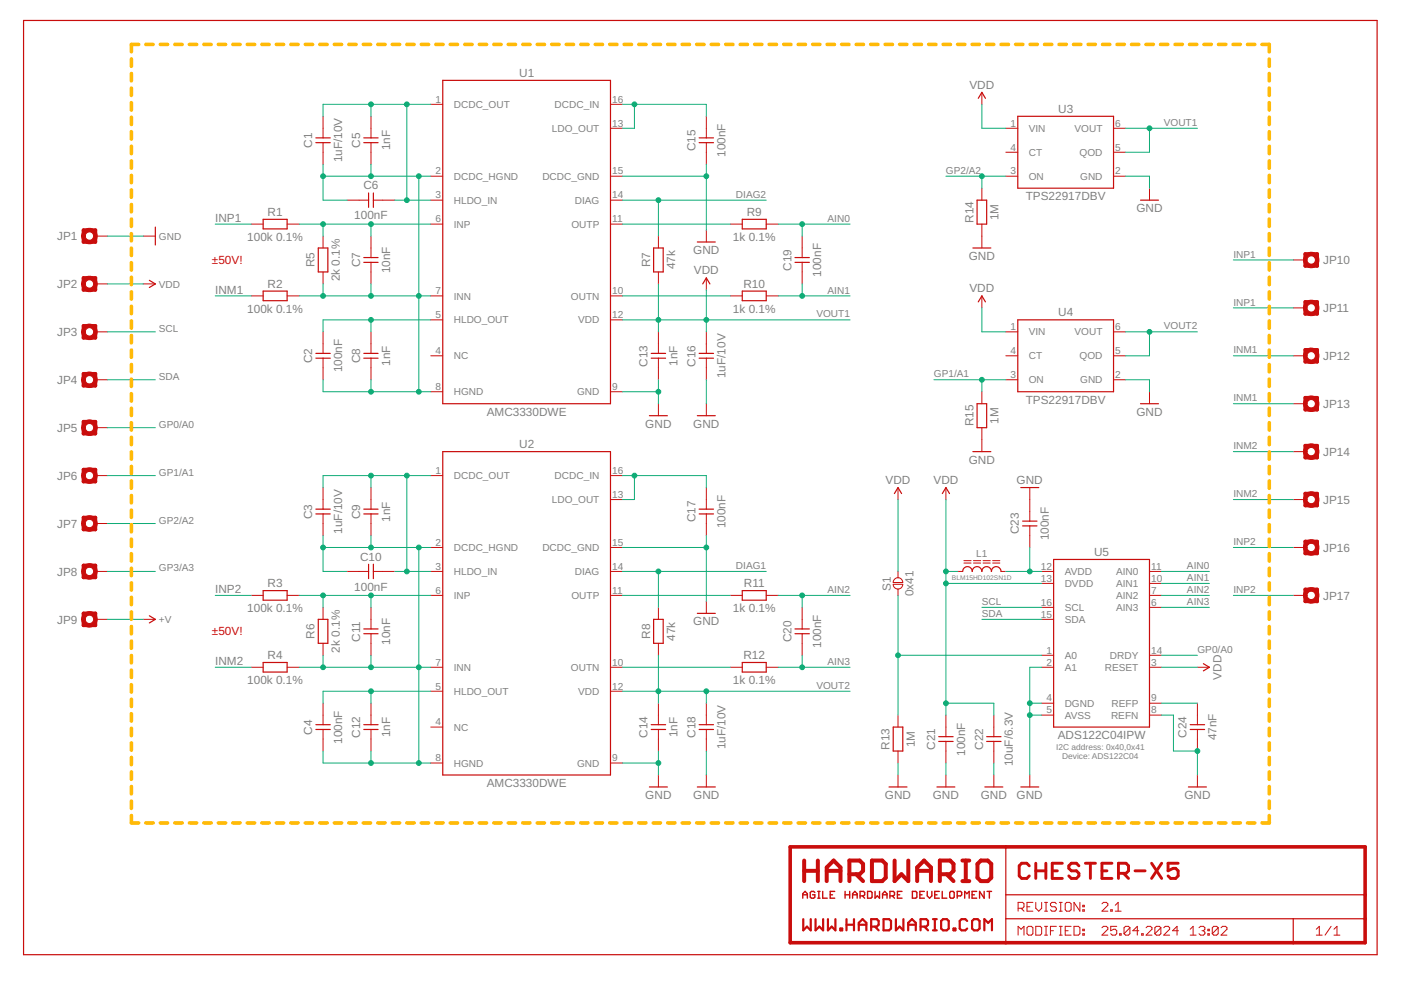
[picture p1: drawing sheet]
<svg xmlns="http://www.w3.org/2000/svg" width="297mm" height="210mm" viewBox="0 0 297 210" stroke-linecap="round" stroke-linejoin="round" font-family="sans-serif">
<g fill="none" stroke="#c90d0c" stroke-width=".61">
<path d="M218.2 183.6l-.5-.6h-1.1l-.5 .6v2.1l.5 .5h1.1l.5-.5M219.6 183v3.2M219.6 184.6h2.1M221.7 183v3.2M223.1 184.6h1.1M225.2 183h-2.1v3.2h2.1M228.7 183.6l-.5-.6h-1.1l-.5 .6v.5l.5 .5h1.1l.5 .6v.5l-.5 .5h-1.1l-.5-.5M230.1 183h2.2M231.2 183v3.2M233.6 184.6h1.1M235.8 183h-2.2v3.2h2.2M237.1 185.2h1.6l.6-.6v-1l-.6-.6h-1.6v3.2"/>
<path d="M238.2 185.2l1.1 1M240.6 184.6h2.2M244.2 183l2.1 3.2M246.3 183l-2.1 3.2M249.8 183h-2.2v1.6l1.1-.5h.6l.5 .5v1.1l-.5 .5h-1.1l-.6-.5"/>
</g>
<g fill="none" stroke="#c90d0c" stroke-width=".21">
<path d="M208.2 19.6v2.5M68.5 24.7v4.5M68.5 30.2v4.6M78.7 24.7v4.5M78.7 30.2v4.6M91.3 37.4h2.6M91.3 22.1h2.6M129.4 37.4h2.6M129.4 27.2h2.6M129.4 22.1h2.6M149.8 24.7v4.5M149.8 30.2v4.6"/>
<path d="M208.2 39.9v2.5M213.3 37.4h2.5M213.3 27.2h2.5M213.3 32.3h2.5M236.1 37.4h2.5M236.1 27.2h2.5M236.1 32.3h2.5M243.7 39.9v2.5M20.2 50.1h2.6M30.4 50.1h2.5M53.3 47.5h2.5M60.9 47.5h2.5"/>
<path d="M68.5 50.1v2.5M68.5 57.7v2.5M73.6 42.4h4.5M78.7 50.1v4.5M78.7 55.6v4.6M79.2 42.4h4.5M91.3 47.5h2.6M91.3 42.4h2.6M129.4 47.5h2.6M129.4 42.4h2.6M139.6 50.1v2.5M139.6 57.7v2.5"/>
<path d="M149.8 48.8v2.5M149.8 58.9v2.6M154.8 47.5h2.6M162.5 47.5h2.5M170.1 50.1v4.5M170.1 55.6v4.6M208.2 47.5v5.1M274.2 55.1h2.5M20.2 60.2h2.6M20.2 70.4h2.6M30.4 60.2h2.5M53.3 62.7h2.5"/>
<path d="M60.9 62.7h2.5M68.5 70.4v4.5M68.5 75.9v4.6M78.7 70.4v4.5M78.7 75.9v4.6M91.3 75.4h2.6M91.3 67.8h2.6M91.3 62.7h2.6M129.4 67.8h2.6M129.4 62.7h2.6M139.6 70.4v4.5M139.6 75.9v4.6"/>
<path d="M149.8 70.4v4.5M149.8 75.9v4.6M154.8 62.7h2.6M162.5 62.7h2.5M208.2 62.7v2.6M213.3 70.4h2.5M213.3 75.4h2.5M236.1 70.4h2.5M236.1 75.4h2.5M274.2 75.4h2.5M274.2 65.3h2.5M20.2 90.7h2.6"/>
<path d="M20.2 80.5h2.6M91.3 83.1h2.6M129.4 83.1h2.6M139.6 85.6v2.5M149.8 85.6v2.5M208.2 83.1v2.5M208.2 90.7v5.1M213.3 80.5h2.5M236.1 80.5h2.5M243.7 83.1v2.5M274.2 95.8h2.5M274.2 85.6h2.5"/>
<path d="M20.2 100.8h2.6M20.2 111h2.6M68.5 103.4v4.5M68.5 109v4.5M78.7 103.4v4.5M78.7 109v4.5M91.3 100.8h2.6M91.3 116.1h2.6M129.4 100.8h2.6M129.4 116.1h2.6M129.4 105.9h2.6M149.8 103.4v4.5"/>
<path d="M149.8 109v4.5M190.4 103.4v2.5M200.6 103.4v2.5M204.4 119.4h1.5M204.4 118.9h1.5M206.4 119.4h1.5M206.4 118.9h1.5M208.4 119.4h1.6M208.4 118.9h1.6M210.5 119.4h1.5M210.5 118.9h1.5M218.3 103.4v7.1"/>
<path d="M218.3 111.5v4.6M274.2 116.1h2.5M274.2 105.9h2.5M20.2 121.2h2.6M20.2 131.3h2.6M30.4 131.3h2.5M53.3 126.2h2.5M60.9 126.2h2.5M68.5 128.8v2.5M68.5 136.4v2.5M73.6 121.2h4.5M78.7 128.8v4.5"/>
<path d="M78.7 134.4v4.5M79.2 121.2h4.5M91.3 121.2h2.6M91.3 126.2h2.6M129.4 121.2h2.6M129.4 126.2h2.6M139.6 128.8v2.5M139.6 136.4v2.5M149.8 127.5v2.5M154.8 126.2h2.6M162.5 126.2h2.5M170.1 128.8v4.5"/>
<path d="M170.1 134.4v4.5M189.4 123.9h2a1.02 1.02 0 0 1-1 1 1.02 1.02 0 0 1-1-1zM189.7 122.8a1.01 1.01 0 0 1 1.1-.2 1.01 1.01 0 0 1 .6 .9h-2zM190.4 121.2v1.3M190.4 124.9v1.3M203.1 121.2h1M212.2 121.2h1.1M220.9 121.2h2.5M220.9 131.3h2.5M220.9 123.7h2.5M220.9 138.9h2.5M220.9 128.8h2.5"/>
<path d="M243.7 121.2h2.6M243.7 126.2h2.6M243.7 123.7h2.6M243.7 138.9h2.6M243.7 128.8h2.6M274.2 126.2h2.5M53.3 141.5h2.5M60.9 141.5h2.5M68.5 149.1v4.5M68.5 154.7v4.5M78.7 149.1v4.5M78.7 154.7v4.5"/>
<path d="M91.3 146.6h2.6M91.3 154.2h2.6M91.3 141.5h2.6M129.4 146.6h2.6M129.4 141.5h2.6M139.6 149.1v4.5M139.6 154.7v4.5M149.8 149.1v4.5M149.8 154.7v4.5M154.8 141.5h2.6M162.5 141.5h2.5M190.4 151.6v2.6"/>
<path d="M190.4 159.2v2.6M200.6 151.6v4.6M200.6 157.2v4.6M210.7 151.6v4.6M210.7 157.2v4.6M220.9 141.5h2.5M220.9 151.6h2.5M220.9 149.1h2.5M243.7 141.5h2.6M243.7 151.6h2.6M243.7 149.1h2.6M253.9 141.5h2.5"/>
<path d="M253.9 149.1v4.5M253.9 154.7v4.5M91.3 161.8h2.6M129.4 161.8h2.6M139.6 164.3v2.6M149.8 164.3v2.6M190.4 164.3v2.6M200.6 164.3v2.6M210.7 164.3v2.6M218.3 164.3v2.6M253.9 164.3v2.6M215.9 192.6h.9l.3-.3v-.7l-.3-.3h-.9v1.9"/>
<path d="M215.9 198.3v-1.9l.6 .6 .6-.6v1.9M216.5 192.6l.6 .6M217.7 196.7l.3-.3h.7l.3 .3v1.3l-.3 .3h-.7l-.3-.3zM217.7 192.3h.7M219 191.3h-1.3v1.9h1.3M219.6 196.4h.9l.4 .3v1.3l-.4 .3h-.9zM219.6 191.3v1.3l.6 .6 .7-.6v-1.3M221.5 198.3h.6M221.5 196.4h.6M221.5 193.2h.6M221.5 191.3h.6M221.8 191.3v1.9"/>
<path d="M221.8 196.4v1.9M222.7 197.3h.7M224 196.4h-1.3v1.9M224 191.6l-.3-.3h-.7l-.3 .3v.3l.3 .4h.7l.3 .3v.3l-.3 .3h-.7l-.3-.3M224.6 198.3h.6M224.6 196.4h.6M224.6 193.2h.6M224.6 191.3h.6M224.9 191.3v1.9M224.9 196.4v1.9M225.8 197.3h.7M225.8 191.6l.3-.3h.7l.3 .3v1.3l-.3 .3h-.7l-.3-.3z"/>
<path d="M227.1 196.4h-1.3v1.9h1.3M227.7 196.4h.9l.4 .3v1.3l-.4 .3h-.9zM229 191.3v1.9l-1.3-1.9v1.9M229.6 198h.3v.3h-.3zM229.6 197h.3v.3h-.3zM229.6 192.9h.3v.3h-.3zM229.6 191.9h.3v.4h-.3zM233.6 196.7l.4-.3h.6l.3 .3v.3l-1.3 1.3h1.3M233.6 191.6l.4-.3h.6l.3 .3v.3l-1.3 1.3h1.3M235.5 192.9h.3v.3h-.3zM236.5 193.2h1.2M236.5 191.9l.6-.6v1.9"/>
<path d="M236.8 196.4h-1.3v.9l.6-.3h.4l.3 .3v.7l-.3 .3h-.7l-.3-.3M237.4 198h.3v.3h-.3zM239.6 196.7v1.3l-.4 .3h-.6l-.3-.3M239.6 196.7l-.4-.3h-.6l-.3 .3v1.3M239.6 196.7l-1.3 1.3M241.4 197.3h-1.2l.9-.9v1.9M242.1 198h.3v.3h-.3zM243 196.7l.3-.3h.6l.3 .3v.3l-1.2 1.3h1.2M246.1 196.7v1.3l-.3 .3h-.6l-.3-.3M246.1 196.7l-.3-.3h-.6l-.3 .3v1.3M246.1 196.7l-1.2 1.3M246.7 196.7l.4-.3h.6l.3 .3v.3l-1.3 1.3h1.3"/>
<path d="M249.9 197.3h-1.3l1-.9v1.9M252.3 198.3h1.3M252.3 197l.7-.6v1.9M254.2 196.7l.3-.3h.7l.3 .3v.3l-.3 .3M254.8 197.3h.4M255.2 197.3l.3 .4v.3l-.3 .3h-.7l-.3-.3M256.1 198h.3v.3h-.3zM256.1 197h.3v.3h-.3zM258.3 196.7v1.3l-.3 .3h-.7l-.3-.3M258.3 196.7l-.3-.3h-.7l-.3 .3v1.3M258.3 196.7l-1.3 1.3M258.9 196.7l.3-.3h.6l.3 .3v.3l-1.2 1.3h1.2"/>
<path d="M279.1 198.3h1.2M279.1 197l.6-.6v1.9M282.2 196.4l-1.3 1.9M282.8 198.3h1.3M282.8 197l.7-.6v1.9"/>
</g>
<g fill="none" stroke="#c90d0c" stroke-width=".76">
<path d="M17.7 58.9h2.5v2.6h-2.5zM17.7 48.8h2.5v2.5h-2.5zM276.7 53.8h2.6v2.6h-2.6zM17.7 69.1h2.5v2.5h-2.5zM17.7 79.2h2.5v2.6h-2.5zM276.7 64h2.6v2.5h-2.6zM276.7 74.2h2.6v2.5h-2.6zM17.7 89.4h2.5v2.5h-2.5zM17.7 99.6h2.5v2.5h-2.5zM276.7 84.3h2.6v2.6h-2.6zM276.7 94.5h2.6v2.5h-2.6zM17.7 109.7h2.5v2.6h-2.5z"/>
<path d="M17.7 119.9h2.5v2.5h-2.5zM276.7 104.6h2.6v2.6h-2.6zM276.7 114.8h2.6v2.5h-2.6zM17.7 130h2.5v2.6h-2.5zM276.7 125h2.6v2.5h-2.6zM167.5 179.6h121.9v20.3h-121.9z"/>
</g>
<g fill="none" stroke="#c90d0c" stroke-width=".25">
<path d="M5 4.3h287v198.1h-287zM93.9 17h35.5v68.6h-35.5zM67 30.2h3M67 29.2h3M77.1 30.2h3.1M77.1 29.2h3.1M148.2 30.2h3.1M148.2 29.2h3.1M207.4 20.8l.8-1.2 .7 1.2M215.8 24.7h20.3v15.2h-20.3zM31.7 59.4l1.2 .8-1.2 .8M32.9 48.2v3.7"/>
<path d="M55.8 46.5h5.1v2h-5.1zM67.5 52.6h2v5.1h-2zM77.1 55.6h3.1M77.1 54.6h3.1M78.1 40.9v3.1M79.2 40.9v3.1M138.6 52.6h2v5.1h-2zM147.8 51.3h3.9M157.4 46.5h5.1v2h-5.1zM168.6 55.6h3M168.6 54.6h3M206.3 52.6h3.8"/>
<path d="M207.2 42.4h2v5.1h-2zM241.8 42.4h3.8M55.8 61.7h5.1v2.1h-5.1zM67 75.9h3M67 74.9h3M77.1 75.9h3.1M77.1 74.9h3.1M138.1 75.9h3M138.1 74.9h3M148.2 75.9h3.1M148.2 74.9h3.1M149 60.2l.8-1.3 .7 1.3"/>
<path d="M157.4 61.7h5.1v2.1h-5.1zM207.4 64l.8-1.3 .7 1.3M215.8 67.8h20.3v15.3h-20.3zM93.9 95.8h35.5v68.5h-35.5zM137.7 88.1h3.8M147.8 88.1h3.9M206.3 95.8h3.8M207.2 85.6h2v5.1h-2zM241.8 85.6h3.8M67 109h3M67 107.9h3M77.1 109h3.1"/>
<path d="M77.1 107.9h3.1M78.1 119.6v3.1M79.2 119.6v3.1M148.2 109h3.1M148.2 107.9h3.1M189.6 104.6l.8-1.2 .8 1.2M199.8 104.6l.8-1.2 .7 1.2M216.4 103.4h3.8M216.8 111.5h3.1M216.8 110.5h3.1M223.4 118.6h20.3v35.6h-20.3zM31.7 130.6l1.2 .7-1.2 .8"/>
<path d="M55.8 125.2h5.1v2.1h-5.1zM67.5 131.3h2v5.1h-2zM77.1 134.4h3.1M77.1 133.3h3.1M138.6 131.3h2v5.1h-2zM147.8 130h3.9M157.4 125.2h5.1v2.1h-5.1zM168.6 134.4h3M168.6 133.3h3M204.1 121.2a1.02 1.02 0 0 1 1-1.1 1.02 1.02 0 0 1 1 1.1 1.02 1.02 0 0 1 1.1-1.1 1.02 1.02 0 0 1 1 1.1 1.02 1.02 0 0 1 1-1.1 1.02 1.02 0 0 1 1 1.1 1.02 1.02 0 0 1 1-1.1 1.02 1.02 0 0 1 1 1.1M55.8 140.5h5.1v2h-5.1zM67 154.7h3"/>
<path d="M67 153.6h3M77.1 154.7h3.1M77.1 153.6h3.1M138.1 154.7h3M138.1 153.6h3M148.2 154.7h3.1M148.2 153.6h3.1M157.4 140.5h5.1v2h-5.1zM189.4 154.2h2v5h-2zM199 157.2h3.1M199 156.2h3.1M209.2 157.2h3"/>
<path d="M209.2 156.2h3M252.3 154.7h3.1M252.3 153.6h3.1M255.1 140.7l1.3 .8-1.3 .7M137.7 166.9h3.8M147.8 166.9h3.9M188.5 166.9h3.8M198.6 166.9h3.9M208.8 166.9h3.8M213.3 179.6v20.3M216.4 166.9h3.8M252 166.9h3.8"/>
<path d="M213.3 189.7h76.1M213.3 194.8h76.1M274.2 194.8v5.1"/>
</g>
<g fill="none" stroke="#c90d0c" stroke-width=".85">
<path d="M170.5 182.5v4.3M170.5 184.6h2.9M173.4 182.5v4.3M175.3 184.6h2.9M175.3 186.8v-2.9l1.4-1.4 1.5 1.4v2.9M180.1 185.4h2.2l.7-.8v-1.4l-.7-.7h-2.2v4.3M181.5 185.4l1.5 1.4M184.9 182.5h2.1l.8 .7v2.9l-.8 .7h-2.1zM189.7 182.5v4.3l1.4-1.4 1.5 1.4v-4.3M194.5 184.6h2.9M194.5 186.8v-2.9l1.4-1.4 1.5 1.4v2.9M199.3 185.4h2.1l.8-.8v-1.4l-.8-.7h-2.1v4.3"/>
<path d="M200.7 185.4l1.5 1.4M204 182.5h1.5M204 186.8h1.5M204.8 182.5v4.3M208 182.5h1.4l.8 .7v2.9l-.8 .7h-1.4l-.8-.7v-2.9z"/>
</g>
<g fill="none" stroke="#c90d0c" stroke-width=".3">
<path d="M170.2 190.4v-.9l.5-.5 .5 .5v.9M170.2 189.7h1M172.8 189.2l-.3-.2h-.5l-.2 .2v1l.2 .2h.5l.3-.2v-.5h-.5M173.4 189h.5M173.4 190.4h.5M173.6 189v1.4M174.4 189v1.4h1M176 189.7h.5M177 189h-1v1.4h1M179.2 189.7h.9M179.2 189v1.4M180.1 189v1.4"/>
<path d="M180.8 189.7h.9M180.8 190.4v-.9l.5-.5 .4 .5v.9M182.4 189.9h.7l.2-.2v-.5l-.2-.2h-.7v1.4M182.8 189.9l.5 .5M183.9 189h.8l.2 .2v1l-.2 .2h-.8zM185.5 189v1.4l.5-.5 .5 .5v-1.4M187.1 189.7h1M187.1 190.4v-.9l.5-.5 .5 .5v.9M188.7 189.9h.7l.3-.2v-.5l-.3-.2h-.7v1.4M189.2 189.9l.5 .5M190.3 189.7h.5M191.2 189h-.9v1.4h.9"/>
<path d="M193.4 189h.8l.2 .2v1l-.2 .2h-.8zM195 189.7h.5M196 189h-1v1.4h1M196.6 189v.9l.5 .5 .5-.5v-.9M198.2 189.7h.5M199.2 189h-1v1.4h1M199.8 189v1.4h.9M201.6 189h.5l.2 .2v1l-.2 .2h-.5l-.2-.2v-1zM202.9 189.9h.8l.2-.2v-.5l-.2-.2h-.8v1.4M204.5 190.4v-1.4l.5 .5 .5-.5v1.4M206.1 189.7h.5M207.1 189h-1v1.4h1"/>
<path d="M208.7 189v1.4l-1-1.4v1.4M209.3 189h.9M209.8 189v1.4"/>
</g>
<g fill="none" stroke="#c90d0c" stroke-width=".47">
<path d="M170.3 194.9v2.4l.8-.8 .8 .8v-2.4M172.9 194.9v2.4l.8-.8 .8 .8v-2.4M175.5 194.9v2.4l.8-.8 .8 .8v-2.4M178.2 196.9h.4v.4h-.4zM179.5 194.9v2.4M179.5 196.1h1.6M181.1 194.9v2.4M182.1 196.1h1.6M182.1 197.3v-1.6l.8-.8 .8 .8v1.6M184.7 196.5h1.2l.4-.4v-.8l-.4-.4h-1.2v2.4M185.5 196.5l.8 .8M187.3 194.9h1.2l.4 .4v1.6l-.4 .4h-1.2z"/>
<path d="M189.9 194.9v2.4l.8-.8 .8 .8v-2.4M192.6 196.1h1.6M192.6 197.3v-1.6l.8-.8 .8 .8v1.6M195.2 196.5h1.2l.4-.4v-.8l-.4-.4h-1.2v2.4M196 196.5l.8 .8M197.8 197.3h.8M197.8 194.9h.8M198.2 194.9v2.4M199.5 195.3l.4-.4h.8l.4 .4v1.6l-.4 .4h-.8l-.4-.4zM202.2 196.9h.4v.4h-.4zM205.1 195.3l-.4-.4h-.8l-.4 .4v1.6l.4 .4h.8l.4-.4M206.1 195.3l.4-.4h.8l.4 .4v1.6l-.4 .4h-.8l-.4-.4z"/>
<path d="M208.7 197.3v-2.4l.8 .8 .8-.8v2.4"/>
</g>
<g fill="#c90d0c" stroke="#c90d0c" stroke-width=".21">
<path d="M17.8 59.1a1.65 1.65 0 0 1 2.6 .2 1.65 1.65 0 0 1-1 2.5 1.65 1.65 0 0 1-2.1-1.6h.8a.9 .9 0 0 1 1.3-.8 .9 .9 0 0 1 .1 1.5 .9 .9 0 0 1-1.4-.5v-.2h-.8l.1-.4z" fill-rule="evenodd"/>
<path d="M17.8 89.6a1.65 1.65 0 0 1 2.6 .2 1.65 1.65 0 0 1-1 2.5 1.65 1.65 0 0 1-2.1-1.6h.8a.9 .9 0 0 1 1.3-.8 .9 .9 0 0 1 .1 1.5 .9 .9 0 0 1-1.4-.5v-.2h-.8l.1-.4z" fill-rule="evenodd"/>
<path d="M17.8 99.7a1.65 1.65 0 0 1 2.6 .3 1.65 1.65 0 0 1-1 2.4 1.65 1.65 0 0 1-2.1-1.6h.8a.89 .89 0 0 1 1.3-.7 .89 .89 0 0 1 .1 1.5 .89 .89 0 0 1-1.4-.6v-.2h-.8l.1-.4z" fill-rule="evenodd"/>
<path d="M17.8 109.9a1.65 1.65 0 0 1 2.6 .2 1.65 1.65 0 0 1-1 2.5 1.65 1.65 0 0 1-2.1-1.6h.8a.89 .89 0 0 1 1.3-.8 .89 .89 0 0 1 .1 1.5 .89 .89 0 0 1-1.4-.5v-.2h-.8l.1-.4z" fill-rule="evenodd"/>
<path d="M17.8 120a1.65 1.65 0 0 1 2.6 .3 1.65 1.65 0 0 1-1 2.4 1.65 1.65 0 0 1-2.1-1.5h.8a.89 .89 0 0 1 1.3-.8 .89 .89 0 0 1 .1 1.5 .89 .89 0 0 1-1.4-.5v-.2h-.8l.1-.5z" fill-rule="evenodd"/>
<path d="M17.8 48.9a1.65 1.65 0 0 1 2.6 .3 1.65 1.65 0 0 1-1 2.4 1.65 1.65 0 0 1-2.1-1.5h.8a.89 .89 0 0 1 1.3-.8 .89 .89 0 0 1 .1 1.5 .89 .89 0 0 1-1.4-.5v-.2h-.8l.1-.5z" fill-rule="evenodd"/>
<path d="M17.8 79.4a1.65 1.65 0 0 1 2.6 .3 1.65 1.65 0 0 1-1 2.4 1.65 1.65 0 0 1-2.1-1.6h.8a.9 .9 0 0 1 1.3-.7 .9 .9 0 0 1 .1 1.5 .9 .9 0 0 1-1.4-.5v-.3h-.8l.1-.4z" fill-rule="evenodd"/>
<path d="M17.8 69.2a1.65 1.65 0 0 1 2.6 .3 1.65 1.65 0 0 1-1 2.4 1.65 1.65 0 0 1-2.1-1.5h.8a.9 .9 0 0 1 1.3-.8 .9 .9 0 0 1 .1 1.5 .9 .9 0 0 1-1.4-.5v-.2h-.8l.1-.4z" fill-rule="evenodd"/>
<path d="M276.8 125.1a1.66 1.66 0 0 1 2.6 .3 1.66 1.66 0 0 1-.9 2.4 1.66 1.66 0 0 1-2.1-1.6h.7a.89 .89 0 0 1 1.3-.7 .89 .89 0 0 1 .2 1.5 .89 .89 0 0 1-1.5-.6v-.2h-.7z" fill-rule="evenodd"/>
<path d="M276.8 114.9a1.66 1.66 0 0 1 2.6 .3 1.66 1.66 0 0 1-.9 2.5 1.66 1.66 0 0 1-2.1-1.6h.7a.89 .89 0 0 1 1.3-.8 .89 .89 0 0 1 .2 1.5 .89 .89 0 0 1-1.5-.5v-.2h-.7z" fill-rule="evenodd"/>
<path d="M276.8 104.8a1.66 1.66 0 0 1 2.6 .3 1.66 1.66 0 0 1-.9 2.4 1.66 1.66 0 0 1-2.1-1.6h.7a.89 .89 0 0 1 1.3-.8 .89 .89 0 0 1 .2 1.5 .89 .89 0 0 1-1.5-.5v-.2h-.7z" fill-rule="evenodd"/>
<path d="M276.8 94.6a1.66 1.66 0 0 1 2.6 .3 1.66 1.66 0 0 1-.9 2.5 1.66 1.66 0 0 1-2.1-1.6h.7a.89 .89 0 0 1 1.3-.8 .89 .89 0 0 1 .2 1.5 .89 .89 0 0 1-1.5-.5v-.2h-.7z" fill-rule="evenodd"/>
<path d="M276.8 84.5a1.66 1.66 0 0 1 2.6 .2 1.66 1.66 0 0 1-.9 2.5 1.66 1.66 0 0 1-2.1-1.6h.7a.9 .9 0 0 1 1.3-.8 .9 .9 0 0 1 .2 1.5 .9 .9 0 0 1-1.5-.5v-.2h-.7z" fill-rule="evenodd"/>
<path d="M276.8 74.3a1.66 1.66 0 0 1 2.6 .3 1.66 1.66 0 0 1-.9 2.4 1.66 1.66 0 0 1-2.1-1.6h.7a.9 .9 0 0 1 1.3-.7 .9 .9 0 0 1 .2 1.5 .9 .9 0 0 1-1.5-.5v-.3h-.7z" fill-rule="evenodd"/>
<path d="M276.8 64.2a1.66 1.66 0 0 1 2.6 .2 1.66 1.66 0 0 1-.9 2.5 1.66 1.66 0 0 1-2.1-1.6h.7a.9 .9 0 0 1 1.3-.8 .9 .9 0 0 1 .2 1.5 .9 .9 0 0 1-1.5-.5v-.2h-.7z" fill-rule="evenodd"/>
<path d="M276.8 54a1.66 1.66 0 0 1 2.6 .3 1.66 1.66 0 0 1-.9 2.4 1.66 1.66 0 0 1-2.1-1.6h.7a.9 .9 0 0 1 1.3-.7 .9 .9 0 0 1 .2 1.5 .9 .9 0 0 1-1.5-.5v-.3h-.7z" fill-rule="evenodd"/>
<path d="M17.8 130.2a1.65 1.65 0 0 1 2.6 .2 1.65 1.65 0 0 1-1 2.5 1.65 1.65 0 0 1-2.1-1.6h.8a.89 .89 0 0 1 1.3-.8 .89 .89 0 0 1 .1 1.5 .89 .89 0 0 1-1.4-.5v-.2h-.8l.1-.4z" fill-rule="evenodd"/>
</g>
<g fill="none" stroke="#0dab76" stroke-width=".21">
<path d="M68.5 37.4h22.8M68.5 34.8v7.6h5.1M78.7 22.1v2.6M78.7 34.8v2.6M86.3 22.1v20.3M88.8 37.4v45.7M91.3 22.1h-22.8v2.6M132 22.1h17.8v2.6M132 37.4h17.8M134.5 22.1v5.1h-2.5M149.8 34.8v14M200.6 37.4h12.7"/>
<path d="M208.2 22.1v5.1h5.1M208.2 37.4v2.5M238.6 37.4h5.1v2.5M238.6 27.2h15.3M243.7 27.2v5.1h-5.1M22.8 50.1h7.6M45.6 47.5h7.7M63.4 47.5h27.9M68.5 47.5v2.6M78.7 47.5v2.6M83.7 42.4h7.6M132 47.5h22.8"/>
<path d="M132 42.4h30.5M139.6 42.4v7.7M165 47.5h15.2M170.1 47.5v2.6M261.5 55.1h12.7M22.8 60.2h7.6M22.8 70.4h10.1M45.6 62.7h7.7M63.4 62.7h27.9M68.5 60.2v2.5M78.7 60.2v2.5M78.7 67.8v2.6"/>
<path d="M91.3 67.8h-22.8v2.6M132 62.7h22.8M132 67.8h48.2M139.6 60.2v10.2M149.8 61.5v8.9M165 62.7h15.2M170.1 60.2v2.5M208.2 65.3v5.1h5.1M238.6 70.4h15.3M243.7 70.4v5h-5.1M261.5 65.3h12.7M261.5 75.4h12.7"/>
<path d="M22.8 80.5h10.1M22.8 90.7h10.1M68.5 80.5v2.6h22.8M78.7 80.5v2.6M132 83.1h7.6M139.6 80.5v5.1M149.8 80.5v5.1M198 80.5h15.3M208.2 80.5v2.6M238.6 80.5h5.1v2.6M261.5 95.8h12.7M261.5 85.6h12.7"/>
<path d="M22.8 100.8h10.1M22.8 111h10.1M68.5 116.1h22.8M68.5 113.5v7.7h5.1M78.7 100.8v2.6M78.7 113.5v2.6M86.3 100.8v20.4M88.8 116.1v45.7M91.3 100.8h-22.8v2.6M132 100.8h17.8v2.6M132 116.1h17.8M134.5 100.8v5.1h-2.5"/>
<path d="M149.8 113.5v14M190.4 105.9v15.3M200.6 105.9v45.7M218.3 116.1v5.1M261.5 116.1h12.7M261.5 105.9h12.7M22.8 121.2h10.1M22.8 131.3h7.6M45.6 126.2h7.7M63.4 126.2h27.9M68.5 126.2v2.6M68.5 138.9v2.6"/>
<path d="M78.7 126.2v2.6M78.7 138.9v2.6M83.7 121.2h7.6M132 121.2h30.5M132 126.2h22.8M139.6 121.2v7.6M139.6 138.9v10.2M165 126.2h15.2M170.1 126.2v2.6M170.1 138.9v2.6M190.4 126.2v25.4M190.4 138.9h30.5"/>
<path d="M200.6 123.7h20.3M200.6 121.2h2.5M208.2 131.3h12.7M208.2 128.8h12.7M213.3 121.2h7.6M246.3 123.7h10.1M246.3 121.2h10.1M246.3 128.8h10.1M246.3 138.9h7.6M246.3 126.2h10.1M261.5 126.2h12.7M45.6 141.5h7.7"/>
<path d="M63.4 141.5h27.9M68.5 159.2v2.6h22.8M78.7 146.6v2.5M78.7 159.2v2.6M91.3 146.6h-22.8v2.5M132 141.5h22.8M132 146.6h48.2M139.6 159.2v5.1M149.8 146.6v2.5M149.8 159.2v5.1M165 141.5h15.2M200.6 149.1h10.1v2.5"/>
<path d="M218.3 149.1h2.6M218.3 151.6h2.6M220.9 141.5h-2.6v22.8M246.3 149.1h7.6M246.3 151.6h2.5v7.6h5.1v5.1M246.3 141.5h7.6M132 161.8h7.6M190.4 161.8v2.5M200.6 161.8v2.5M210.7 161.8v2.5"/>
</g>
<g fill="#0dab76" stroke="#0dab76" stroke-width=".21">
<circle cx="139.6" cy="161.8" r=".51"/>
<circle cx="149.8" cy="116.1" r=".51"/>
<circle cx="218.3" cy="151.6" r=".51"/>
<circle cx="218.3" cy="149.1" r=".51"/>
<circle cx="253.9" cy="159.2" r=".51"/>
<circle cx="139.6" cy="83.1" r=".51"/>
<circle cx="149.8" cy="37.4" r=".51"/>
<circle cx="200.6" cy="121.2" r=".51"/>
<circle cx="200.6" cy="123.7" r=".51"/>
<circle cx="200.6" cy="149.1" r=".51"/>
<circle cx="208.2" cy="80.5" r=".51"/>
<circle cx="208.2" cy="37.4" r=".51"/>
<circle cx="134.5" cy="100.8" r=".51"/>
<circle cx="139.6" cy="121.2" r=".51"/>
<circle cx="78.7" cy="161.8" r=".51"/>
<circle cx="78.7" cy="141.5" r=".51"/>
<circle cx="68.5" cy="141.5" r=".51"/>
<circle cx="88.8" cy="161.8" r=".51"/>
<circle cx="88.8" cy="141.5" r=".51"/>
<circle cx="78.7" cy="116.1" r=".51"/>
<circle cx="68.5" cy="116.1" r=".51"/>
<circle cx="88.8" cy="116.1" r=".51"/>
<circle cx="78.7" cy="146.6" r=".51"/>
<circle cx="78.7" cy="126.2" r=".51"/>
<circle cx="68.5" cy="126.2" r=".51"/>
<circle cx="78.7" cy="100.8" r=".51"/>
<circle cx="86.3" cy="100.8" r=".51"/>
<circle cx="86.3" cy="121.2" r=".51"/>
<circle cx="218.3" cy="121.2" r=".51"/>
<circle cx="170.1" cy="47.5" r=".51"/>
<circle cx="170.1" cy="62.7" r=".51"/>
<circle cx="134.5" cy="22.1" r=".51"/>
<circle cx="78.7" cy="83.1" r=".51"/>
<circle cx="78.7" cy="62.7" r=".51"/>
<circle cx="68.5" cy="62.7" r=".51"/>
<circle cx="88.8" cy="83.1" r=".51"/>
<circle cx="88.8" cy="62.7" r=".51"/>
<circle cx="78.7" cy="37.4" r=".51"/>
<circle cx="68.5" cy="37.4" r=".51"/>
<circle cx="88.8" cy="37.4" r=".51"/>
<circle cx="78.7" cy="67.8" r=".51"/>
<circle cx="78.7" cy="47.5" r=".51"/>
<circle cx="68.5" cy="47.5" r=".51"/>
<circle cx="78.7" cy="22.1" r=".51"/>
<circle cx="86.3" cy="22.1" r=".51"/>
<circle cx="86.3" cy="42.4" r=".51"/>
<circle cx="139.6" cy="42.4" r=".51"/>
<circle cx="170.1" cy="126.2" r=".51"/>
<circle cx="170.1" cy="141.5" r=".51"/>
<circle cx="190.4" cy="138.9" r=".51"/>
<circle cx="243.7" cy="70.4" r=".51"/>
<circle cx="139.6" cy="146.6" r=".51"/>
<circle cx="149.8" cy="146.6" r=".51"/>
<circle cx="243.7" cy="27.2" r=".51"/>
<circle cx="139.6" cy="67.8" r=".51"/>
<circle cx="149.8" cy="67.8" r=".51"/>
</g>
<g fill="none" stroke="#ffba08" stroke-width=".76">
<path d="M27.9 12.5v1.6M27.9 15.6v1.5M27.9 18.7v1.5M29.4 9.4h-1.5v1.6M30.9 9.4h1.6M34 9.4h1.5M37.1 9.4h1.5M40.2 9.4h1.5M43.2 9.4h1.6M46.3 9.4h1.5M49.4 9.4h1.5M52.4 9.4h1.6"/>
<path d="M55.5 9.4h1.6M58.6 9.4h1.5M61.7 9.4h1.5M64.7 9.4h1.6M67.8 9.4h1.6M70.9 9.4h1.5M74 9.4h1.5M77 9.4h1.6M80.1 9.4h1.5M83.2 9.4h1.5M86.3 9.4h1.5M89.3 9.4h1.6"/>
<path d="M92.4 9.4h1.5M95.5 9.4h1.5M98.5 9.4h1.6M101.6 9.4h1.6M104.7 9.4h1.5M107.8 9.4h1.5M110.8 9.4h1.6M113.9 9.4h1.5M117 9.4h1.5M120.1 9.4h1.5M123.1 9.4h1.6M126.2 9.4h1.5"/>
<path d="M129.3 9.4h1.5M132.3 9.4h1.6M135.4 9.4h1.6M138.5 9.4h1.5M141.6 9.4h1.5M144.6 9.4h1.6M147.7 9.4h1.6M150.8 9.4h1.5M153.9 9.4h1.5M156.9 9.4h1.6M160 9.4h1.5M163.1 9.4h1.5"/>
<path d="M166.2 9.4h1.5M169.2 9.4h1.6M172.3 9.4h1.5M175.4 9.4h1.5M178.4 9.4h1.6M181.5 9.4h1.6M184.6 9.4h1.5M187.7 9.4h1.5M190.7 9.4h1.6M193.8 9.4h1.6M196.9 9.4h1.5M200 9.4h1.5"/>
<path d="M203 9.4h1.6M206.1 9.4h1.5M209.2 9.4h1.5M212.2 9.4h1.6M215.3 9.4h1.6M218.4 9.4h1.5M221.5 9.4h1.5M224.5 9.4h1.6M227.6 9.4h1.6M230.7 9.4h1.5M233.8 9.4h1.5M236.8 9.4h1.6"/>
<path d="M239.9 9.4h1.5M243 9.4h1.5M246.1 9.4h1.5M249.1 9.4h1.6M252.2 9.4h1.5M255.3 9.4h1.5M258.3 9.4h1.6M261.4 9.4h1.6M264.5 9.4h1.5M267.6 9.4h1.5v1.6M269.1 12.5v1.6M269.1 15.6v1.5"/>
<path d="M269.1 18.7v1.5M27.9 21.8v1.5M27.9 24.8v1.6M27.9 27.9v1.6M27.9 31v1.6M27.9 34.1v1.6M27.9 37.2v1.5M269.1 21.8v1.5M269.1 24.8v1.6M269.1 27.9v1.6M269.1 31v1.6M269.1 34.1v1.6"/>
<path d="M269.1 37.2v1.5M27.9 40.3v1.5M27.9 43.3v1.6M27.9 46.4v1.6M27.9 49.5v1.6M27.9 52.6v1.6M27.9 55.7v1.6M27.9 58.8v1.5M269.1 40.3v1.5M269.1 43.3v1.6M269.1 46.4v1.6M269.1 49.5v1.6"/>
<path d="M269.1 52.6v1.6M269.1 55.7v1.6M269.1 58.8v1.5M27.9 61.9v1.5M27.9 64.9v1.6M27.9 68v1.6M27.9 71.1v1.6M27.9 74.2v1.6M27.9 77.3v1.5M269.1 61.9v1.5M269.1 64.9v1.6M269.1 68v1.6"/>
<path d="M269.1 71.1v1.6M269.1 74.2v1.6M269.1 77.3v1.5M27.9 80.4v1.5M27.9 83.5v1.5M27.9 86.6v1.5M27.9 89.6v1.6M27.9 92.7v1.6M27.9 95.8v1.6M27.9 98.9v1.5M269.1 80.4v1.5M269.1 83.5v1.5"/>
<path d="M269.1 86.6v1.5M269.1 89.6v1.6M269.1 92.7v1.6M269.1 95.8v1.6M269.1 98.9v1.5M27.9 102v1.5M27.9 105.1v1.5M27.9 108.1v1.6M27.9 111.2v1.6M27.9 114.3v1.6M27.9 117.4v1.6M269.1 102v1.5"/>
<path d="M269.1 105.1v1.5M269.1 108.1v1.6M269.1 111.2v1.6M269.1 114.3v1.6M269.1 117.4v1.6M27.9 120.5v1.5M27.9 123.6v1.5M27.9 126.6v1.6M27.9 129.7v1.6M27.9 132.8v1.6M27.9 135.9v1.6M27.9 139v1.5"/>
<path d="M269.1 120.5v1.5M269.1 123.6v1.5M269.1 126.6v1.6M269.1 129.7v1.6M269.1 132.8v1.6M269.1 135.9v1.6M269.1 139v1.5M27.9 142.1v1.5M27.9 145.2v1.5M27.9 148.3v1.5M27.9 151.3v1.6M27.9 154.4v1.6"/>
<path d="M27.9 157.5v1.6M269.1 142.1v1.5M269.1 145.2v1.5M269.1 148.3v1.5M269.1 151.3v1.6M269.1 154.4v1.6M269.1 157.5v1.6M27.9 172.9v1.6h1.5M27.9 160.6v1.5M27.9 163.7v1.5M27.9 166.8v1.5M27.9 169.8v1.6"/>
<path d="M30.9 174.5h1.6M34 174.5h1.5M37.1 174.5h1.5M40.2 174.5h1.5M43.2 174.5h1.6M46.3 174.5h1.5M49.4 174.5h1.5M52.4 174.5h1.6M55.5 174.5h1.6M58.6 174.5h1.5M61.7 174.5h1.5M64.7 174.5h1.6"/>
<path d="M67.8 174.5h1.6M70.9 174.5h1.5M74 174.5h1.5M77 174.5h1.6M80.1 174.5h1.5M83.2 174.5h1.5M86.3 174.5h1.5M89.3 174.5h1.6M92.4 174.5h1.5M95.5 174.5h1.5M98.5 174.5h1.6M101.6 174.5h1.6"/>
<path d="M104.7 174.5h1.5M107.8 174.5h1.5M110.8 174.5h1.6M113.9 174.5h1.5M117 174.5h1.5M120.1 174.5h1.5M123.1 174.5h1.6M126.2 174.5h1.5M129.3 174.5h1.5M132.3 174.5h1.6M135.4 174.5h1.6M138.5 174.5h1.5"/>
<path d="M141.6 174.5h1.5M144.6 174.5h1.6M147.7 174.5h1.6M150.8 174.5h1.5M153.9 174.5h1.5M156.9 174.5h1.6M160 174.5h1.5M163.1 174.5h1.5M166.2 174.5h1.5M169.2 174.5h1.6M172.3 174.5h1.5M175.4 174.5h1.5"/>
<path d="M178.4 174.5h1.6M181.5 174.5h1.6M184.6 174.5h1.5M187.7 174.5h1.5M190.7 174.5h1.6M193.8 174.5h1.6M196.9 174.5h1.5M200 174.5h1.5M203 174.5h1.6M206.1 174.5h1.5M209.2 174.5h1.5M212.2 174.5h1.6"/>
<path d="M215.3 174.5h1.6M218.4 174.5h1.5M221.5 174.5h1.5M224.5 174.5h1.6M227.6 174.5h1.6M230.7 174.5h1.5M233.8 174.5h1.5M236.8 174.5h1.6M239.9 174.5h1.5M243 174.5h1.5M246.1 174.5h1.5M249.1 174.5h1.6"/>
<path d="M252.2 174.5h1.5M255.3 174.5h1.5M258.3 174.5h1.6M261.4 174.5h1.6M264.5 174.5h1.5M269.1 160.6v1.5M269.1 163.7v1.5M269.1 166.8v1.5M269.1 169.8v1.6M269.1 172.9v1.6h-1.5"/>
</g>
<g font-size="2.5" fill="#808080">
<text x="110.1" y="16.3">U1</text>
<text x="205.5" y="18.8">VDD</text>
<text x="224.4" y="23.9">U3</text>
<text x="66.2" y="31.3" transform="rotate(-90 66.2 31.3)">C1</text>
<text x="72.6" y="34.5" transform="rotate(-90 72.6 34.5)">1uF/10V</text>
<text x="76.4" y="31.3" transform="rotate(-90 76.4 31.3)">C5</text>
<text x="82.7" y="31.9" transform="rotate(-90 82.7 31.9)">1nF</text>
<text x="147.5" y="32" transform="rotate(-90 147.5 32)">C15</text>
<text x="153.8" y="33.3" transform="rotate(-90 153.8 33.3)">100nF</text>
<text x="77.1" y="40.1">C6</text>
<text x="45.6" y="47">INP1</text>
<text x="56.7" y="45.7">R1</text>
<text x="75.1" y="46.5">100nF</text>
<text x="158.3" y="45.7">R9</text>
<text x="206.4" y="47.3" transform="rotate(-90 206.4 47.3)">R14</text>
<text x="211.7" y="46.7" transform="rotate(-90 211.7 46.7)">1M</text>
<text x="217.5" y="42.4">TPS22917DBV</text>
<text x="240.9" y="45">GND</text>
<text x="12.1" y="50.9">JP1</text>
<text x="52.4" y="51.1">100k 0.1%</text>
<text x="147" y="53.9">GND</text>
<text x="155.4" y="51.1">1k 0.1%</text>
<text x="66.7" y="56.7" transform="rotate(-90 66.7 56.7)">R5</text>
<text x="72" y="59.6" transform="rotate(-90 72 59.6)">2k 0.1%</text>
<text x="76.4" y="56.7" transform="rotate(-90 76.4 56.7)">C7</text>
<text x="82.7" y="58" transform="rotate(-90 82.7 58)">10nF</text>
<text x="137.8" y="56.7" transform="rotate(-90 137.8 56.7)">R7</text>
<text x="143.2" y="57.1" transform="rotate(-90 143.2 57.1)">47k</text>
<text x="147.1" y="58.2">VDD</text>
<text x="167.8" y="57.4" transform="rotate(-90 167.8 57.4)">C19</text>
<text x="174.1" y="58.7" transform="rotate(-90 174.1 58.7)">100nF</text>
<text x="205.4" y="55.1">GND</text>
<text x="280.5" y="56">JP10</text>
<text x="12.1" y="61.1">JP2</text>
<text x="45.6" y="62.2">INM1</text>
<text x="56.7" y="61">R2</text>
<text x="157.6" y="61">R10</text>
<text x="205.5" y="62">VDD</text>
<text x="12.1" y="71.3">JP3</text>
<text x="52.4" y="66.3">100k 0.1%</text>
<text x="155.4" y="66.3">1k 0.1%</text>
<text x="224.4" y="67.1">U4</text>
<text x="280.5" y="66.2">JP11</text>
<text x="66.2" y="77" transform="rotate(-90 66.2 77)">C2</text>
<text x="76.4" y="77" transform="rotate(-90 76.4 77)">C8</text>
<text x="82.7" y="77.6" transform="rotate(-90 82.7 77.6)">1nF</text>
<text x="137.3" y="77.7" transform="rotate(-90 137.3 77.7)">C13</text>
<text x="143.7" y="77.6" transform="rotate(-90 143.7 77.6)">1nF</text>
<text x="147.5" y="77.7" transform="rotate(-90 147.5 77.7)">C16</text>
<text x="280.5" y="76.3">JP12</text>
<text x="12.1" y="81.4">JP4</text>
<text x="72.6" y="79" transform="rotate(-90 72.6 79)">100nF</text>
<text x="153.8" y="80.2" transform="rotate(-90 153.8 80.2)">1uF/10V</text>
<text x="103.2" y="88.1">AMC3330DWE</text>
<text x="211.7" y="89.9" transform="rotate(-90 211.7 89.9)">1M</text>
<text x="217.5" y="85.6">TPS22917DBV</text>
<text x="240.9" y="88.1">GND</text>
<text x="280.5" y="86.5">JP13</text>
<text x="12.1" y="91.6">JP5</text>
<text x="110.1" y="95">U2</text>
<text x="136.8" y="90.7">GND</text>
<text x="147" y="90.7">GND</text>
<text x="206.4" y="90.4" transform="rotate(-90 206.4 90.4)">R15</text>
<text x="12.1" y="101.7">JP6</text>
<text x="205.4" y="98.3">GND</text>
<text x="280.5" y="96.6">JP14</text>
<text x="187.8" y="102.6">VDD</text>
<text x="197.9" y="102.6">VDD</text>
<text x="215.6" y="102.6">GND</text>
<text x="280.5" y="106.8">JP15</text>
<text x="12.1" y="111.9">JP7</text>
<text x="66.2" y="110" transform="rotate(-90 66.2 110)">C3</text>
<text x="72.6" y="113.2" transform="rotate(-90 72.6 113.2)">1uF/10V</text>
<text x="76.4" y="110" transform="rotate(-90 76.4 110)">C9</text>
<text x="82.7" y="110.6" transform="rotate(-90 82.7 110.6)">1nF</text>
<text x="147.5" y="110.7" transform="rotate(-90 147.5 110.7)">C17</text>
<text x="153.8" y="112" transform="rotate(-90 153.8 112)">100nF</text>
<text x="216" y="113.3" transform="rotate(-90 216 113.3)">C23</text>
<text x="76.4" y="118.9">C10</text>
<text x="222.4" y="114.5" transform="rotate(-90 222.4 114.5)">100nF</text>
<text x="232" y="117.9">U5</text>
<text x="280.5" y="117">JP16</text>
<text x="12.1" y="122">JP8</text>
<text x="45.6" y="125.7">INP2</text>
<text x="56.7" y="124.5">R3</text>
<text x="75.1" y="125.2">100nF</text>
<text x="157.7" y="124.5">R11</text>
<text x="188.9" y="125.2" transform="rotate(-90 188.9 125.2)">S1</text>
<text x="52.4" y="129.8">100k 0.1%</text>
<text x="155.4" y="129.8">1k 0.1%</text>
<text x="193.7" y="126.4" transform="rotate(-90 193.7 126.4)">0x41</text>
<text x="280.5" y="127.1">JP17</text>
<text x="12.1" y="132.2">JP9</text>
<text x="66.7" y="135.4" transform="rotate(-90 66.7 135.4)">R6</text>
<text x="76.4" y="136.1" transform="rotate(-90 76.4 136.1)">C11</text>
<text x="82.7" y="136.7" transform="rotate(-90 82.7 136.7)">10nF</text>
<text x="137.8" y="135.4" transform="rotate(-90 137.8 135.4)">R8</text>
<text x="143.2" y="135.9" transform="rotate(-90 143.2 135.9)">47k</text>
<text x="147" y="132.6">GND</text>
<text x="167.8" y="136.1" transform="rotate(-90 167.8 136.1)">C20</text>
<text x="174.1" y="137.4" transform="rotate(-90 174.1 137.4)">100nF</text>
<text x="45.6" y="141">INM2</text>
<text x="56.7" y="139.7">R4</text>
<text x="72" y="138.4" transform="rotate(-90 72 138.4)">2k 0.1%</text>
<text x="157.6" y="139.7">R12</text>
<text x="52.4" y="145">100k 0.1%</text>
<text x="155.4" y="145">1k 0.1%</text>
<text x="259" y="144.1" transform="rotate(-90 259 144.1)">VDD</text>
<text x="66.2" y="155.8" transform="rotate(-90 66.2 155.8)">C4</text>
<text x="72.6" y="157.7" transform="rotate(-90 72.6 157.7)">100nF</text>
<text x="76.4" y="156.5" transform="rotate(-90 76.4 156.5)">C12</text>
<text x="82.7" y="156.3" transform="rotate(-90 82.7 156.3)">1nF</text>
<text x="137.3" y="156.5" transform="rotate(-90 137.3 156.5)">C14</text>
<text x="143.7" y="156.3" transform="rotate(-90 143.7 156.3)">1nF</text>
<text x="147.5" y="156.5" transform="rotate(-90 147.5 156.5)">C18</text>
<text x="153.8" y="158.9" transform="rotate(-90 153.8 158.9)">1uF/10V</text>
<text x="188.6" y="159" transform="rotate(-90 188.6 159)">R13</text>
<text x="193.9" y="158.4" transform="rotate(-90 193.9 158.4)">1M</text>
<text x="198.3" y="159" transform="rotate(-90 198.3 159)">C21</text>
<text x="204.6" y="160.2" transform="rotate(-90 204.6 160.2)">100nF</text>
<text x="208.4" y="159" transform="rotate(-90 208.4 159)">C22</text>
<text x="224.3" y="156.7">ADS122C04IPW</text>
<text x="251.6" y="156.5" transform="rotate(-90 251.6 156.5)">C24</text>
<text x="257.9" y="157" transform="rotate(-90 257.9 157)">47nF</text>
<text x="103.2" y="166.9">AMC3330DWE</text>
<text x="214.8" y="162.5" transform="rotate(-90 214.8 162.5)">10uF/6.3V</text>
<text x="136.8" y="169.4">GND</text>
<text x="147" y="169.4">GND</text>
<text x="187.6" y="169.4">GND</text>
<text x="197.8" y="169.4">GND</text>
<text x="207.9" y="169.4">GND</text>
<text x="215.6" y="169.4">GND</text>
<text x="251.1" y="169.4">GND</text>
</g>
<g font-size="2.5" fill="#c90d0c">
<text x="44.9" y="56">±50V!</text>
<text x="44.9" y="134.7">±50V!</text>
</g>
<g font-size="2.1" fill="#808080">
<text x="92.3" y="21.8">1</text>
<text x="96.2" y="22.9">DCDC_OUT</text>
<text x="117.6" y="22.9">DCDC_IN</text>
<text x="129.8" y="21.8">16</text>
<text x="117" y="28">LDO_OUT</text>
<text x="129.8" y="26.8">13</text>
<text x="214.2" y="26.8">1</text>
<text x="218.1" y="28">VIN</text>
<text x="227.8" y="28">VOUT</text>
<text x="236.5" y="26.8">6</text>
<text x="246.7" y="26.7">VOUT1</text>
<text x="214.2" y="31.9">4</text>
<text x="218.1" y="33">CT</text>
<text x="228.9" y="33">QOD</text>
<text x="236.5" y="31.9">5</text>
<text x="92.3" y="37">2</text>
<text x="96.2" y="38.1">DCDC_HGND</text>
<text x="115" y="38.1">DCDC_GND</text>
<text x="129.8" y="37">15</text>
<text x="156" y="41.9">DIAG2</text>
<text x="200.5" y="36.8">GP2/A2</text>
<text x="214.2" y="37">3</text>
<text x="218.1" y="38.1">ON</text>
<text x="229" y="38.1">GND</text>
<text x="236.5" y="37">2</text>
<text x="92.3" y="42.1">3</text>
<text x="92.3" y="47.2">6</text>
<text x="96.2" y="43.2">HLDO_IN</text>
<text x="121.9" y="43.2">DIAG</text>
<text x="129.8" y="47.2">11</text>
<text x="129.8" y="42.1">14</text>
<text x="175.5" y="47">AIN0</text>
<text x="33.7" y="50.8">GND</text>
<text x="96.2" y="48.3">INP</text>
<text x="121.2" y="48.3">OUTP</text>
<text x="261.5" y="54.6">INP1</text>
<text x="33.7" y="61">VDD</text>
<text x="92.3" y="62.4">7</text>
<text x="96.2" y="63.5">INN</text>
<text x="121" y="63.5">OUTN</text>
<text x="129.8" y="62.4">10</text>
<text x="175.5" y="62.2">AIN1</text>
<text x="261.5" y="64.8">INP1</text>
<text x="33.7" y="70.4">SCL</text>
<text x="92.3" y="67.5">5</text>
<text x="96.2" y="68.6">HLDO_OUT</text>
<text x="122.6" y="68.6">VDD</text>
<text x="129.8" y="67.5">12</text>
<text x="173.1" y="67.3">VOUT1</text>
<text x="214.2" y="70">1</text>
<text x="218.1" y="71.1">VIN</text>
<text x="227.8" y="71.1">VOUT</text>
<text x="236.5" y="70">6</text>
<text x="246.7" y="69.9">VOUT2</text>
<text x="92.3" y="75.1">4</text>
<text x="96.2" y="76.2">NC</text>
<text x="214.2" y="75.1">4</text>
<text x="218.1" y="76.2">CT</text>
<text x="228.9" y="76.2">QOD</text>
<text x="236.5" y="75.1">5</text>
<text x="261.5" y="74.9">INM1</text>
<text x="33.7" y="80.5">SDA</text>
<text x="92.3" y="82.7">8</text>
<text x="96.2" y="83.8">HGND</text>
<text x="122.4" y="83.8">GND</text>
<text x="129.8" y="82.7">9</text>
<text x="198" y="80">GP1/A1</text>
<text x="214.2" y="80.2">3</text>
<text x="218.1" y="81.3">ON</text>
<text x="229" y="81.3">GND</text>
<text x="236.5" y="80.2">2</text>
<text x="261.5" y="85.1">INM1</text>
<text x="33.7" y="90.7">GP0/A0</text>
<text x="261.5" y="95.3">INM2</text>
<text x="33.7" y="100.8">GP1/A1</text>
<text x="92.3" y="100.5">1</text>
<text x="96.2" y="101.6">DCDC_OUT</text>
<text x="117.6" y="101.6">DCDC_IN</text>
<text x="129.8" y="100.5">16</text>
<text x="117" y="106.7">LDO_OUT</text>
<text x="129.8" y="105.6">13</text>
<text x="261.5" y="105.4">INM2</text>
<text x="33.7" y="111">GP2/A2</text>
<text x="92.3" y="115.7">2</text>
<text x="96.2" y="116.8">DCDC_HGND</text>
<text x="115" y="116.8">DCDC_GND</text>
<text x="129.8" y="115.7">15</text>
<text x="207" y="118.1">L1</text>
<text x="261.5" y="115.6">INP2</text>
<text x="33.7" y="121.2">GP3/A3</text>
<text x="92.3" y="120.8">3</text>
<text x="92.3" y="125.9">6</text>
<text x="96.2" y="121.9">HLDO_IN</text>
<text x="121.9" y="121.9">DIAG</text>
<text x="129.8" y="125.9">11</text>
<text x="129.8" y="120.8">14</text>
<text x="156" y="120.6">DIAG1</text>
<text x="175.5" y="125.7">AIN2</text>
<text x="220.7" y="123.3">13</text>
<text x="220.7" y="120.8">12</text>
<text x="225.7" y="124.5">DVDD</text>
<text x="225.7" y="121.9">AVDD</text>
<text x="236.6" y="121.9">AIN0</text>
<text x="236.6" y="124.5">AIN1</text>
<text x="244.1" y="120.8">11</text>
<text x="244.1" y="123.3">10</text>
<text x="244.1" y="125.9">7</text>
<text x="251.7" y="120.6">AIN0</text>
<text x="251.7" y="123.2">AIN1</text>
<text x="251.7" y="125.7">AIN2</text>
<text x="261.5" y="125.7">INP2</text>
<text x="96.2" y="127">INP</text>
<text x="121.2" y="127">OUTP</text>
<text x="208.2" y="130.8">SDA</text>
<text x="208.2" y="128.3">SCL</text>
<text x="220.7" y="131">15</text>
<text x="220.7" y="128.4">16</text>
<text x="225.7" y="129.5">SCL</text>
<text x="236.6" y="129.5">AIN3</text>
<text x="236.6" y="127">AIN2</text>
<text x="244.1" y="128.4">6</text>
<text x="251.7" y="128.3">AIN3</text>
<text x="33.7" y="132.1">+V</text>
<text x="225.7" y="132.1">SDA</text>
<text x="92.3" y="141.1">7</text>
<text x="96.2" y="142.2">INN</text>
<text x="121" y="142.2">OUTN</text>
<text x="129.8" y="141.1">10</text>
<text x="175.5" y="141">AIN3</text>
<text x="221.9" y="138.6">1</text>
<text x="221.9" y="141.1">2</text>
<text x="225.7" y="139.7">A0</text>
<text x="225.7" y="142.2">A1</text>
<text x="234.3" y="142.2">RESET</text>
<text x="235.3" y="139.7">DRDY</text>
<text x="244.1" y="141.1">3</text>
<text x="244.1" y="138.6">14</text>
<text x="253.9" y="138.4">GP0/A0</text>
<text x="92.3" y="146.2">5</text>
<text x="96.2" y="147.3">HLDO_OUT</text>
<text x="122.6" y="147.3">VDD</text>
<text x="129.8" y="146.2">12</text>
<text x="173.1" y="146">VOUT2</text>
<text x="221.9" y="148.7">4</text>
<text x="225.7" y="149.8">DGND</text>
<text x="235.7" y="149.8">REFP</text>
<text x="244.1" y="148.7">9</text>
<text x="92.3" y="153.8">4</text>
<text x="96.2" y="154.9">NC</text>
<text x="221.9" y="151.3">5</text>
<text x="225.7" y="152.4">AVSS</text>
<text x="235.6" y="152.4">REFN</text>
<text x="244.1" y="151.3">8</text>
<text x="92.3" y="161.4">8</text>
<text x="129.8" y="161.4">9</text>
<text x="96.2" y="162.5">HGND</text>
<text x="122.4" y="162.5">GND</text>
</g>
<g font-size="1.8" fill="#808080">
<text x="223.9" y="159">I2C address: 0x40,0x41</text>
<text x="225.2" y="160.9">Device: ADS122C04</text>
</g>
<text font-size="1.4" fill="#808080" x="201.8" y="122.9">BLM15HD102SN1D</text>
</svg>
